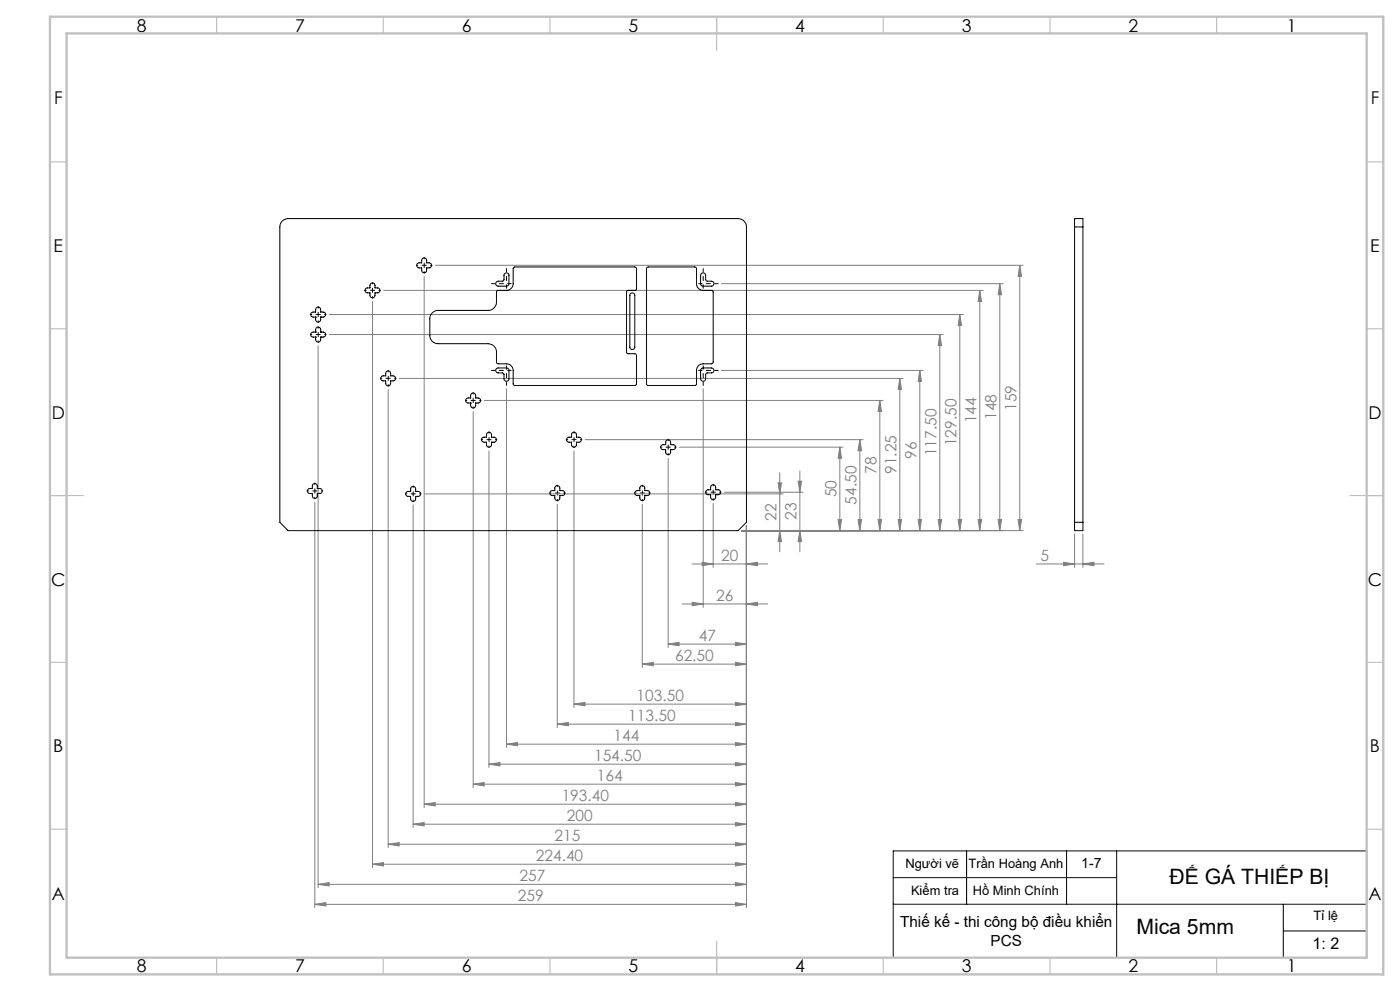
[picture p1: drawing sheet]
<svg xmlns="http://www.w3.org/2000/svg" width="420mm" height="297mm" viewBox="0 0 420 297" stroke-linecap="round" stroke-linejoin="round" font-family="sans-serif">
<g fill="none" stroke="#808080" stroke-width=".3">
<path d="M130.6 79.5h176.4M305.9 79.5v79.5M305.9 79.5l.6 3.3h-1.1zM98.8 94.3h190.2M111.8 90.4v169.6M115.1 87h179.9M127.2 82.9v159.1M216.4 85h84.6M287.9 94.3v64.7M287.9 94.3l.6 3.3h-1.1zM293.9 87v72M293.9 87l.6 3.3h-1.1z"/>
<path d="M299.9 85v74M299.9 85l.6 3.3h-1.1zM95.4 103.6v162.4M98.8 100.3h184.1M116.5 116.8v137.2M119.8 113.4h151.1M151.9 116.5v107.5M211 116.5v65.5M216.4 111h60.5M269.9 113.4v45.6M269.9 113.4l.5 3.3h-.9zM275.9 111v48"/>
<path d="M275.9 111l.5 3.3h-1zM281.9 100.3v58.7M281.9 100.3l.6 3.3h-1.1zM142 123.4v112.6M145.3 120h119.6M146.7 135.1v94.9M172.2 135.1v76.9M175.5 131.8h83.4M200.4 137.4v56.6M203.8 134h49.1M252 134v25M252 134l.4 3.3h-1z"/>
<path d="M258 131.8v27.2M258 131.8l.4 3.3h-1zM263.9 120v39M263.9 120l.5 3.3h-1zM94.4 150.5v121.5M123.9 151.4v96.6M127.3 148h107.6M167.2 151.1v66.9M192.7 151.1v48.9M214 150.9v19.1M217.3 147.5h23.6M222.4 159h84.6"/>
<path d="M223.9 157.5v114.5M233.4 144.7h1.1l-.6 3.3zM233.9 141.7v23.7M233.9 159l.6 3.3h-1.1zM239.4 144.2h1.1l-.5 3.3zM240 141.2v24.2M240 159l.5 3.3h-1.1zM251.4 155.7h1l-.4 3.3zM257.4 155.7h1l-.4 3.3zM263.4 155.7h1l-.5 3.3zM269.5 155.7h.9l-.5 3.3zM275.4 155.7h1l-.5 3.3z"/>
<path d="M281.4 155.7h1.1l-.6 3.3zM287.4 155.7h1.1l-.6 3.3zM293.4 155.7h1.1l-.6 3.3zM299.4 155.7h1.1l-.6 3.3zM305.4 155.7h1.1l-.6 3.3zM207.6 169h22.7M210.6 168.5l3.4 .5-3.4 .5zM223.9 169l3.4-.5v1zM310.9 169h20.3M319.1 168.5l3.3 .5-3.3 .5zM322.4 160v10M324.9 169l3.3-.5v1z"/>
<path d="M324.9 160v10M192.7 199l3.3-.5v1zM192.7 199h31.2M200.4 193l3.3-.5v1zM200.4 193h23.5M204.6 181h25.7M207.6 180.5l3.4 .5-3.4 .5zM220.6 192.5l3.3 .5-3.3 .5zM220.6 198.5l3.3 .5-3.3 .5zM223.9 181l3.4-.5v1zM167.2 217l3.3-.5v1zM167.2 217h56.7"/>
<path d="M172.2 211l3.3-.5v1zM172.2 211h51.7M220.6 210.5l3.3 .5-3.3 .5zM220.6 216.5l3.3 .5-3.3 .5zM142 235l3.2-.5v1zM142 235h81.9M146.7 229l3.3-.5v1zM146.7 229h77.2M151.9 223l3.4-.5v1zM151.9 223h72M220.6 222.5l3.3 .5-3.3 .5zM220.6 228.5l3.3 .5-3.3 .5z"/>
<path d="M220.6 234.5l3.3 .5-3.3 .5zM111.8 259l3.2-.5v1zM111.8 259h112.1M116.5 253l3.2-.5v1zM116.5 253h107.4M123.9 247l3.3-.5v1zM123.9 247h100M127.2 241l3.4-.5v1zM127.2 241h96.7M220.6 246.5l3.3 .5-3.3 .5zM220.6 240.5l3.3 .5-3.3 .5zM220.6 252.5l3.3 .5-3.3 .5z"/>
<path d="M220.6 258.5l3.3 .5-3.3 .5zM94.4 271l3.4-.5v1zM94.4 271h129.5M95.4 265l3.3-.5v1zM95.4 265h128.5M220.6 264.5l3.3 .5-3.3 .5zM220.6 270.5l3.3 .5-3.3 .5z"/>
</g>
<g fill="none" stroke="#000" stroke-width=".3" stroke-dasharray="15.2 1.3 1.3 1.3" stroke-dashoffset="14.8">
<path d="M127.3 77.1v4.8M129.6 79.5h-4.7M93.1 94.3h4.7M95.5 97.9v4.7M95.5 91.9v4.7M111.8 84.6v4.8M114.1 87h-4.7M93.1 100.3h4.7M116.5 115.7v-4.7M118.8 113.4h-4.7M142 117.6v4.8M144.3 120h-4.7"/>
<path d="M144.3 131.8h4.8M146.7 129.4v4.7M169.8 131.8h4.8M172.2 129.4v4.7M198.1 134h4.7M200.5 131.6v4.8M94.5 144.8v4.7M96.8 147.1h-4.7M124 145.6v4.8M126.3 148h-4.7M164.8 147.8h4.8M167.2 145.4v4.7"/>
<path d="M190.3 147.8h4.8M192.7 145.4v4.7M214 145.1v4.8M216.3 147.5h-4.7"/>
</g>
<path d="M152 86.4v-5.9M153.3 85h-5.8M211 86.4v-5.9M215.5 85h-5.9M152 115.5v-5.9M153.3 111h-5.8M211 109.6v5.9M215.5 111h-5.9" fill="none" stroke="#000" stroke-width=".3" stroke-dasharray="15.2 1.3 1.3 1.3" stroke-dashoffset="14.2"/>
<path d="M290 255v16M320 255v16M335 255v32M268 271h142M268 263h67M385 271v16M385 279h25M268 287v-32h142v32" fill="none" stroke="#000" stroke-width=".3"/>
<path d="M266.7 287h143.3" fill="none" stroke="#c0c0c0" stroke-width=".3"/>
<g fill="none" stroke="#c0c0c0" stroke-width=".35">
<path d="M65 5v5M115 5v5M165 5v5M215 5v10M265 5v5M315 5v5M365 5v5M15 48.5h5M410 48.5h5M15 98.5h5M410 98.5h5M15 148.5h10"/>
<path d="M405 148.5h10M15 198.5h5M410 198.5h5M15 248.5h5M410 248.5h5M65 287v5M115 287v5M165 287v5M215 282v10M265 287v5M315 287v5M365 287v5"/>
</g>
<path d="M15 5h400v287h-400zM20 10h390v277h-390z" fill="none" stroke="#c0c0c0" stroke-width=".7"/>
<g fill="#808080">
<path d="M223.9 169l3.4-.5v1zM210.6 168.5l3.4 .5-3.4 .5zM223.9 181l3.4-.5v1zM207.6 180.5l3.4 .5-3.4 .5zM220.6 192.5l3.3 .5-3.3 .5zM200.4 193l3.3-.5v1zM220.6 198.5l3.3 .5-3.3 .5zM192.7 199l3.3-.5v1zM220.6 210.5l3.3 .5-3.3 .5zM172.2 211l3.3-.5v1zM220.6 216.5l3.3 .5-3.3 .5zM167.2 217l3.3-.5v1zM220.6 222.5l3.3 .5-3.3 .5zM151.9 223l3.4-.5v1zM220.6 228.5l3.3 .5-3.3 .5zM146.7 229l3.3-.5v1zM220.6 234.5l3.3 .5-3.3 .5zM142 235l3.2-.5v1zM220.6 246.5l3.3 .5-3.3 .5zM123.9 247l3.3-.5v1zM220.6 240.5l3.3 .5-3.3 .5zM127.2 241l3.4-.5v1zM220.6 252.5l3.3 .5-3.3 .5zM116.5 253l3.2-.5v1zM220.6 258.5l3.3 .5-3.3 .5zM111.8 259l3.2-.5v1zM220.6 264.5l3.3 .5-3.3 .5zM95.4 265l3.3-.5v1zM220.6 270.5l3.3 .5-3.3 .5zM94.4 271l3.4-.5v1z"/>
<path d="M319.1 168.5l3.3 .5-3.3 .5zM324.9 169l3.3-.5v1z"/>
<path d="M240 159l.5 3.3h-1.1zM239.4 144.2h1.1l-.5 3.3zM233.9 159l.6 3.3h-1.1zM233.4 144.7h1.1l-.6 3.3zM251.4 155.7h1l-.4 3.3zM252 134l.4 3.3h-1zM257.4 155.7h1l-.4 3.3zM258 131.8l.4 3.3h-1zM263.4 155.7h1l-.5 3.3zM263.9 120l.5 3.3h-1zM269.5 155.7h.9l-.5 3.3zM269.9 113.4l.5 3.3h-.9zM275.4 155.7h1l-.5 3.3zM275.9 111l.5 3.3h-1zM281.4 155.7h1.1l-.6 3.3zM281.9 100.3l.6 3.3h-1.1zM293.4 155.7h1.1l-.6 3.3zM293.9 87l.6 3.3h-1.1z"/>
<path d="M287.9 94.3l.6 3.3h-1.1zM287.4 155.7h1.1l-.6 3.3zM305.9 79.5l.6 3.3h-1.1zM305.4 155.7h1.1l-.6 3.3zM299.9 85l.6 3.3h-1.1zM299.4 155.7h1.1l-.6 3.3z"/>
</g>
<g fill="none" stroke="#000" stroke-width=".3">
<path d="M84.7 66.2l.8-.5 .9-.2h135a2.53 2.53 0 0 1 2.5 2.5v88.5l-2.5 2.5h-135l-2.4-2.5v-88.5l.1-.9zM128 78.7v-.7a.74 .74 0 0 0-.8-.7 .74 .74 0 0 0-.7 .7v.8h-.8a.76 .76 0 0 0-.7 .7 .76 .76 0 0 0 .7 .8h.8v.7a.74 .74 0 0 0 .7 .8 .74 .74 0 0 0 .8-.8v-.7M128 78.7h.1M128 78.8h.7a.76 .76 0 0 1 .8 .7 .76 .76 0 0 1-.8 .8h-.7M322.4 68v-2.5h2.5v2.5M322.4 68v91h2.5v-91M322.4 68h2.5M94.7 95h-.8a.76 .76 0 0 1-.7-.7 .76 .76 0 0 1 .7-.8h.8v-.7a.76 .76 0 0 1 .7-.8 .76 .76 0 0 1 .8 .8v.7h.7a.76 .76 0 0 1 .8 .8 .76 .76 0 0 1-.8 .7h-.7M94.7 95h.1M94.7 95v.8a.76 .76 0 0 0 .7 .7 .76 .76 0 0 0 .8-.7v-.8M94.7 99.5v-.7a.76 .76 0 0 1 .7-.8 .76 .76 0 0 1 .8 .8v.7M94.7 99.5h.1"/>
<path d="M94.7 99.5h-.8a.76 .76 0 0 0-.7 .8 .76 .76 0 0 0 .7 .7h.8M96.2 99.5h.7a.76 .76 0 0 1 .8 .8 .76 .76 0 0 1-.8 .7h-.7M96.2 95h.1M96.2 99.5h.1M111 86.3h-.8a.74 .74 0 0 0-.7 .7 .74 .74 0 0 0 .7 .8h.8v.7a.76 .76 0 0 0 .7 .8 .76 .76 0 0 0 .8-.8v-.7h.7a.74 .74 0 0 0 .8-.8 .74 .74 0 0 0-.8-.7h-.7M111 86.3v-.8a.76 .76 0 0 1 .7-.7 .76 .76 0 0 1 .8 .7v.8M111 86.3h.1M112.5 86.3h.1M128 80.3h.1M129.7 93.8l.8-.6 .9-.2h15a2.53 2.53 0 0 0 2.5-2.5l.1-3.3 .3-.2h2.6a2.05 2.05 0 0 0 2.1-2v-4.6l.4-.4h36l.6 .5-.1 6.2-.4 .3h-2.2l-.3 .4v18.2l.3 .4h2.1l.5 .3 .1 8.7-.2 .4-36.5 .1-.3-.4v-4.1a1.99 1.99 0 0 0-2.1-2h-2.5l-.4-.2-.1-3.3a2.53 2.53 0 0 0-2.5-2.5h-15a2.47 2.47 0 0 1-2.5-2.5l.1-5.5zM151.4 82l.5-.2 .7 .4v3.2l-.5 .4h-2.7a.74 .74 0 0 1-.7-.8 .74 .74 0 0 1 .7-.7l1.7-.2zM189.2 88l.8-.2 .4 .7v15.5a.74 .74 0 0 1-.7 .8 .74 .74 0 0 1-.8-.8v-15.5z"/>
<path d="M194 80.3l.5-.3h14l.5 .4v4.6a1.99 1.99 0 0 0 2 2h2.5l.5 .5v21l-.6 .5h-2.4a1.93 1.93 0 0 0-2 2v4.1l-.5 .4h-14.2l-.3-.3zM210.4 82l.6-.2 .5 .2 .4 2.2 1.5 .1a.74 .74 0 0 1 .8 .7 .74 .74 0 0 1-.8 .8h-2.4a.73 .73 0 0 1-.8-.8v-2.5zM94.7 101h.1M94.7 101v.8a.76 .76 0 0 0 .7 .7 .76 .76 0 0 0 .8-.7v-.8M96.2 101h.1M114.4 112.9l1.3-.3v-.7a.74 .74 0 0 1 .8-.7 .74 .74 0 0 1 .7 .7v.7h.7a.76 .76 0 0 1 .8 .8 .76 .76 0 0 1-.8 .8h-.7v.7a.74 .74 0 0 1-.7 .7 .74 .74 0 0 1-.8-.7v-.7l-1.3-.3-.2-.5zM117.2 112.6h.1M141.2 119.2v-.7a.76 .76 0 0 1 .7-.7 .76 .76 0 0 1 .8 .7v.7M141.2 119.2v.1M141.2 119.3h-.8a.76 .76 0 0 0-.7 .7 .76 .76 0 0 0 .7 .8h.8M142.7 119.2v.1M142.7 119.3h.7a.76 .76 0 0 1 .8 .7 .76 .76 0 0 1-.8 .8h-.7v.7a.76 .76 0 0 1-.8 .8 .76 .76 0 0 1-.7-.8v-.7"/>
<path d="M148.9 110.5l.5-.2h2.7l.4 .2 .2 .4v2.6a.74 .74 0 0 1-.8 .8 .74 .74 0 0 1-.7-.8l-.1-1.6-1.9-.2-.5-.7zM210.4 110.5l.4-.2h2.6a.74 .74 0 0 1 .8 .7 .74 .74 0 0 1-.8 .8h-1.2l-.4 .2-.1 1.5a.76 .76 0 0 1-.8 .8 .76 .76 0 0 1-.7-.8v-2.5zM141.2 120.8h.1M144.7 131.2l1.2-.2v-.7a.76 .76 0 0 1 .8-.8 .76 .76 0 0 1 .8 .8v.7h.7a.76 .76 0 0 1 .7 .8 .76 .76 0 0 1-.7 .7h-.7v.8a.76 .76 0 0 1-.8 .7 .76 .76 0 0 1-.8-.7v-.8h-1a.73 .73 0 0 1-.2-1.3zM147.5 132.5h.1M171.4 132.5h-.7a.76 .76 0 0 1-.8-.7 .76 .76 0 0 1 .8-.8h.7v-.7a.74 .74 0 0 1 .8-.8 .74 .74 0 0 1 .7 .8v.7h.8a.76 .76 0 0 1 .7 .8 .76 .76 0 0 1-.7 .7h-.7M171.4 132.5h.1M171.4 132.5v.8a.74 .74 0 0 0 .8 .7 .74 .74 0 0 0 .7-.7v-.8M172.9 132.5h.1M201.2 133.2h.1M201.2 133.2v-.7a.74 .74 0 0 0-.8-.7 .74 .74 0 0 0-.7 .7v.8h-.8a.74 .74 0 0 0-.7 .7 .74 .74 0 0 0 .7 .8h.8v.7a.74 .74 0 0 0 .7 .8 .74 .74 0 0 0 .8-.8v-.7M201.2 133.3h.7a.74 .74 0 0 1 .8 .7 .74 .74 0 0 1-.8 .8h-.7"/>
<path d="M201.2 134.8h.1M93.7 147.9h.1M93.7 146.4h.1M93.7 146.4h-.7a.74 .74 0 0 0-.8 .7 .74 .74 0 0 0 .8 .8h.7M93.7 146.4v-.7a.74 .74 0 0 1 .7-.8 .74 .74 0 0 1 .8 .8v.7h.8a.74 .74 0 0 1 .7 .7 .74 .74 0 0 1-.7 .8h-.8v.8a.74 .74 0 0 1-.8 .7 .74 .74 0 0 1-.7-.7v-.8M123.4 146l.8-.2 .4 .4 .1 1.1h.7a.74 .74 0 0 1 .8 .7 .74 .74 0 0 1-.8 .8h-.7v.7a.76 .76 0 0 1-.8 .8 .76 .76 0 0 1-.7-.8v-.7h-.8a.74 .74 0 0 1-.7-.8 .74 .74 0 0 1 .7-.7h.8zM124.7 148.8h.1M166.4 147h-.7a.74 .74 0 0 0-.7 .8 .74 .74 0 0 0 .7 .7h.7v.8a.76 .76 0 0 0 .8 .7 .76 .76 0 0 0 .8-.7v-.8h.7a.74 .74 0 0 0 .7-.7 .74 .74 0 0 0-.7-.8h-.7M166.4 147v-.7a.76 .76 0 0 1 .8-.8 .76 .76 0 0 1 .8 .8v.7M166.4 147h.1M168 147h.1M191.9 147h.1"/>
<path d="M192.2 145.7l.5-.2 .5 .2 .2 1.3h.8a.74 .74 0 0 1 .7 .8 .74 .74 0 0 1-.7 .7h-.7l-.1 .8a.74 .74 0 0 1-.7 .7 .74 .74 0 0 1-.8-.7v-.8h-.7a.74 .74 0 0 1-.8-.7 .74 .74 0 0 1 .8-.8h.7zM213.2 146.8v-.8a.76 .76 0 0 1 .7-.7 .76 .76 0 0 1 .8 .7v.8M213.2 146.8h.1M213.2 146.8h-.8a.74 .74 0 0 0-.7 .7 .74 .74 0 0 0 .7 .8h.8M213.2 148.3h.1M213.2 148.3v.7a.76 .76 0 0 0 .7 .8 .76 .76 0 0 0 .8-.8v-.7M214.7 146.8h.1M214.7 146.8h.7a.74 .74 0 0 1 .8 .7 .74 .74 0 0 1-.8 .8h-.7M214.7 148.3h.1M322.4 156.5h2.5"/>
</g>
<g font-size="6.3">
<text x="350.8" y="265">ĐẾ GÁ THIẾP BỊ</text>
<text x="340.9" y="279.9">Mica 5mm</text>
</g>
<g font-size="5.3">
<text x="41" y="9.5">8</text>
<text x="88.5" y="9.5">7</text>
<text x="138.5" y="9.5">6</text>
<text x="188.5" y="9.5">5</text>
<text x="238.5" y="9.5">4</text>
<text x="288.5" y="9.5">3</text>
<text x="338.5" y="9.5">2</text>
<text x="386" y="9.5">1</text>
<text x="16.2" y="31.3">F</text>
<text x="411.2" y="31.3">F</text>
<text x="16.1" y="75.4">E</text>
<text x="411.1" y="75.4">E</text>
<text x="15.5" y="125.5">D</text>
<text x="410.5" y="125.5">D</text>
<text x="15.4" y="175.5">C</text>
<text x="410.4" y="175.5">C</text>
<text x="16" y="225.5">B</text>
<text x="411" y="225.5">B</text>
<text x="15.5" y="269.8">A</text>
<text x="410.5" y="269.8">A</text>
<text x="41" y="291.4">8</text>
<text x="88.5" y="291.4">7</text>
<text x="138.5" y="291.4">6</text>
<text x="188.5" y="291.4">5</text>
<text x="238.5" y="291.4">4</text>
<text x="288.5" y="291.4">3</text>
<text x="338.5" y="291.4">2</text>
<text x="386" y="291.4">1</text>
</g>
<text font-size="4.8" x="393.8" y="284.4">1: 2</text>
<g font-size="4.7" fill="#808080">
<text x="299" y="125.9" transform="rotate(-90 299 125.9)">148</text>
<text x="305" y="123.1" transform="rotate(-90 305 123.1)">159</text>
<text x="293" y="126.9" transform="rotate(-90 293 126.9)">144</text>
<text x="275" y="137.6" transform="rotate(-90 275 137.6)">96</text>
<text x="281" y="136.7" transform="rotate(-90 281 136.7)">117.50</text>
<text x="287" y="133.7" transform="rotate(-90 287 133.7)">129.50</text>
<text x="262.9" y="142.1" transform="rotate(-90 262.9 142.1)">78</text>
<text x="269" y="142" transform="rotate(-90 269 142)">91.25</text>
<text x="250.9" y="149.1" transform="rotate(-90 250.9 149.1)">50</text>
<text x="238.9" y="155.8" transform="rotate(-90 238.9 155.8)">23</text>
<text x="256.9" y="151.2" transform="rotate(-90 256.9 151.2)">54.50</text>
<text x="232.9" y="156.1" transform="rotate(-90 232.9 156.1)">22</text>
<text x="216.4" y="168">20</text>
<text x="312.2" y="168">5</text>
<text x="214.9" y="180">26</text>
<text x="209.6" y="192">47</text>
<text x="202.5" y="198">62.50</text>
<text x="191" y="210">103.50</text>
<text x="188.5" y="216">113.50</text>
<text x="184.1" y="222">144</text>
<text x="178.2" y="228">154.50</text>
<text x="179.1" y="234">164</text>
<text x="168.5" y="240">193.40</text>
<text x="170.1" y="246">200</text>
<text x="166.3" y="252">215</text>
<text x="160.8" y="258">224.40</text>
<text x="155.8" y="264">257</text>
<text x="155.3" y="270">259</text>
</g>
<g font-size="4.6">
<text x="270" y="277.8">Thiế kế - thi công bộ điều khiển</text>
<text x="297.2" y="283.4">PCS</text>
</g>
<text font-size="4.2" x="324.4" y="260.1">1-7</text>
<g font-size="3.9">
<text x="271.6" y="260.1">Người vẽ</text>
<text x="290.6" y="260.1">Trần Hoàng Anh</text>
<text x="273.3" y="268.2">Kiểm tra</text>
<text x="291.8" y="268.2">Hồ Minh Chính</text>
<text x="394.1" y="275.7">Tỉ lệ</text>
</g>
</svg>
